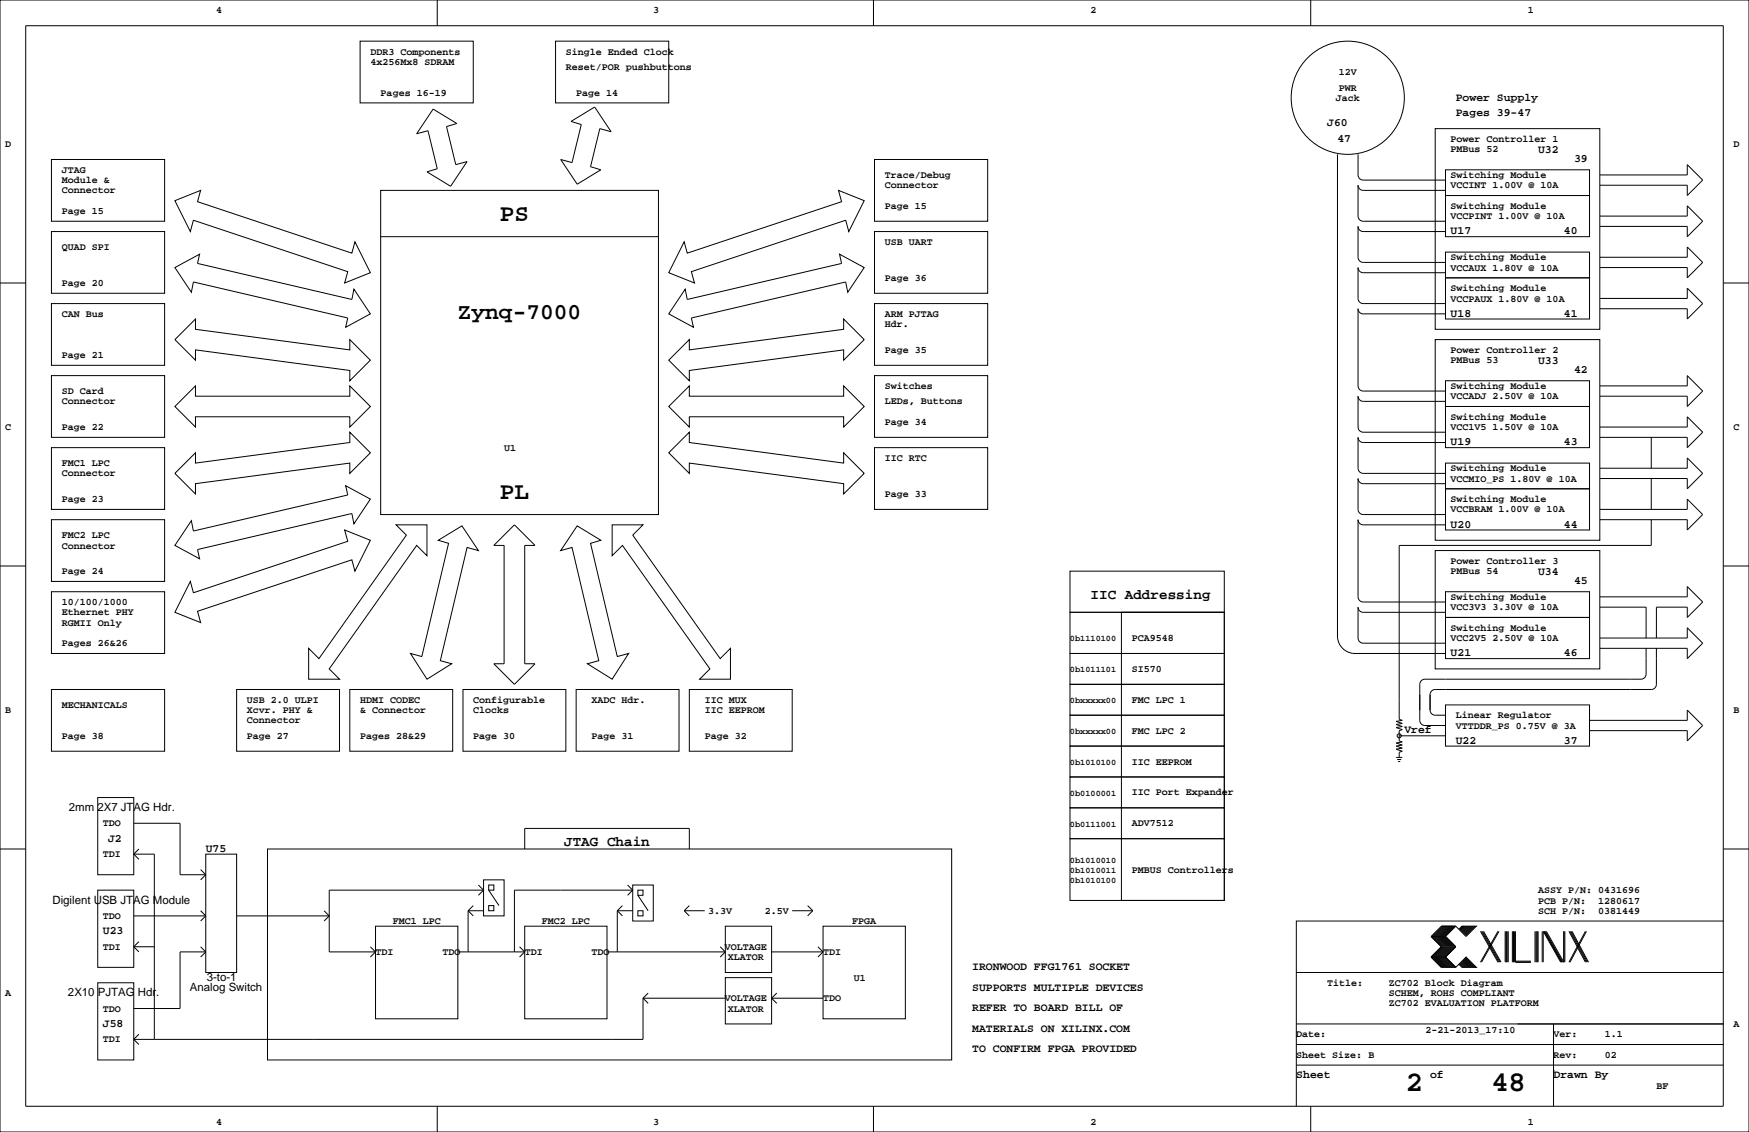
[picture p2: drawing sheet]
<svg xmlns="http://www.w3.org/2000/svg" width="432mm" height="279mm" viewBox="0 0 432 279" stroke-linecap="round" stroke-linejoin="round" font-family="sans-serif">
<g fill="none" stroke="#000" stroke-width=".25">
<path d="M0 0h431.8v279.4h-431.8zM6.3 6.4h419.1v266.6h-419.1zM88.9 10.2h27.9v15.2h-27.9zM107.9 0v6.4M137.2 10.2h27.9v15.2h-27.9zM215.6 0v6.4M323.6 0v6.4M12.7 39.4h27.9v15.2h-27.9zM106.9 26.9l5.9 3.6-2.6 .7 2.3 9.4 2.8-.7-4 6.1-5.9-3.6 2.5-.7-2.2-9.4-2.8 .7zM141 30l5.8-3.6 4.1 6.1-2.8-.7-2.3 9.3 2.5 .8-5.8 3.6-4.1-6.1 2.8 .7 2.3-9.4zM215.9 39.4h27.9v15.2h-27.9zM330.2 38.1v119.4"/>
<path d="M335.3 38.1v5.1a1.27 1.27 0 0 0 1.2 1.2h20.4M354.3 31.8h40.7v49.5h-40.7zM12.7 57.2h27.9v15.2h-27.9zM43.2 49.5l6.3-2.5-.7 2.8 38.1 12.7 .7-2.8 3.8 7.6-6.3 2.5 .8-2.7-38.1-12.7-.8 2.8zM94 47h68.6v80h-68.6zM94 58.4h68.6M168.9 59.7l.8 2.8 38.1-12.7-.8-2.8 6.4 2.5-3.9 7.7-.7-2.8-38.1 12.7 .7 2.7-6.3-2.5zM215.9 57.2h27.9v15.2h-27.9zM356.9 41.9h35.5v6.4h-35.5zM356.9 48.3h35.5v10.1h-35.5zM356.9 47h-20.4a1.27 1.27 0 0 1-1.2-1.3v7.6a1.27 1.27 0 0 0 1.2 1.3h20.4M356.9 57.2h-20.4a1.27 1.27 0 0 1-1.2-1.3v7.6a1.27 1.27 0 0 0 1.2 1.3h20.4"/>
<path d="M395 43.2h21.6v-2.6l3.8 3.8-3.8 3.9v-2.6h-21.6M395 53.3h21.6v-2.5l3.8 3.8-3.8 3.8v-2.5h-21.6M0 69.8h6.3M12.7 74.9h27.9v15.3h-27.9zM43.2 66l6.1-3.3-.5 2.3 38.1 8.9 .5-2.5 4 6.1-6.1 3.3 .6-2.3-38.1-8.9-.6 2.5zM169.2 71.4l.5 2.5 38.1-8.9-.5-2.3 6.1 3.3-4.1 6.1-.5-2.5-38.1 8.9 .5 2.3-6.1-3.3zM215.9 74.9h27.9v15.3h-27.9zM356.9 62.2h35.5v6.4h-35.5zM356.9 68.6h35.5v10.1h-35.5zM356.9 77.5h-20.4a1.27 1.27 0 0 1-1.2-1.3v19a1.27 1.27 0 0 0 1.2 1.3h20.4M356.9 67.3h-20.4a1.27 1.27 0 0 1-1.2-1.3v7.7a1.27 1.27 0 0 0 1.2 1.2h20.4M395 63.5h21.6v-2.5l3.8 3.8-3.8 3.8v-2.6h-21.6"/>
<path d="M395 73.7h21.6v-2.6l3.8 3.8-3.8 3.8v-2.5h-21.6M425.4 69.8h6.4M12.7 92.7h27.9v15.2h-27.9zM43.2 83.8l5.1-5.1v2.6l38.1 5.1v-2.6l5 5.1-5 5.1v-2.6l-38.1-5v2.5zM170.2 83.8v2.6l38.1-5.1v-2.6l5.1 5.1-5.1 5.1v-2.5l-38.1 5v2.6l-5.1-5.1zM215.9 92.7h27.9v15.2h-27.9zM354.3 83.8h40.7v49.5h-40.7zM356.9 94h35.5v6.3h-35.5zM356.9 99.1h-20.4a1.27 1.27 0 0 1-1.2-1.3v7.6a1.27 1.27 0 0 0 1.2 1.3h20.4M395 95.2h21.6v-2.5l3.8 3.8-3.8 3.8v-2.5h-21.6M12.7 110.5h27.9v15.2h-27.9zM43.2 100.3l5.1-5.1v2.6h38.1v-2.6l5 5.1-5 5.1v-2.5h-38.1v2.5z"/>
<path d="M48.3 111.8v2.5l38.1-5.1v-2.5l5 5.1-5 5v-2.5l-38.1 5.1v2.5l-5.1-5.1zM165.1 111.8l5.1-5.1v2.5l38.1 5.1v-2.5l5.1 5-5.1 5.1v-2.5l-38.1-5.1v2.5zM165.1 100.3l5.1-5.1v2.6h38.1v-2.6l5.1 5.1-5.1 5.1v-2.5h-38.1v2.5zM215.9 110.5h27.9v15.2h-27.9zM226.1 114.3h.1M356.9 100.3h35.5v10.2h-35.5zM356.9 114.3h35.5v6.4h-35.5zM356.9 119.4h-20.4a1.27 1.27 0 0 1-1.2-1.3v7.6a1.27 1.27 0 0 0 1.2 1.3h20.4M356.9 109.2h-20.4a1.27 1.27 0 0 1-1.2-1.3v7.7a1.27 1.27 0 0 0 1.2 1.2h20.4M395 105.4h21.6v-2.5l3.8 3.8-3.8 3.8v-2.6h-21.6M395 115.6h21.6v-2.6l3.8 3.8-3.8 3.9v-2.6h-21.6M407.7 107.9v7.7"/>
<path d="M407.7 118.1v7.6M0 139.7h6.3M12.7 128.3h27.9v15.2h-27.9zM47.2 128.5l.6 2.6 38.1-8.9-.6-2.3 6.1 3.3-4 6.1-.5-2.6-38.1 8.9 .5 2.3-6.1-3.3zM97.8 129.5h7.6v7.7l-2.5-2.6-21.6 30.5 2.5 2.5h-7.6v-7.6l2.5 2.6 21.6-30.5zM108.2 133.3l5.8-3.5 4.1 6.1-2.8-.8-6.6 28 2.8 .7-6.1 3.8-4.1-6.3 2.8 .8 6.6-28zM127 129.5l5.1 5.1h-2.6v29.2h2.6l-5.1 5.1-5.1-5.1h2.6v-29.2h-2.6zM142.5 129.8l5.8 3.5-2.5 .8 6.6 28 2.8-.8-4.1 6.3-6.1-3.8 2.8-.7-6.6-28-2.8 .8zM151.1 129.5h7.6l-2.5 2.6 21.6 30.5 2.5-2.6v7.6h-7.6l2.6-2.5-21.6-30.5-2.6 2.6zM354.3 135.9h40.7v29.2h-40.7zM356.9 120.7h35.5v10.1h-35.5zM356.9 129.5h-20.4a1.27 1.27 0 0 1-1.2-1.2v19a1.27 1.27 0 0 0 1.2 1.3h20.4"/>
<path d="M395 125.7h21.6v-2.5l3.8 3.8-3.8 3.8v-2.5h-21.6M407.7 128.3v6.3h-62.3v42.9l.8 .3-1.5 .3 1.5 .5-1.5 .2 1.5 .5-1.5 .3 1.5 .5-.8 .2v2.6l.8 .2-1.5 .3 1.5 .5-1.5 .2 1.5 .6-1.5 .2 1.5 .5-.8 .3v1.2M425.4 139.7h6.4M12.7 146h27.9v15.3h-27.9zM47 143.5l.8 2.8 38.1-12.7-.8-2.8 6.3 2.5-3.8 7.7-.7-2.8-38.1 12.7 .7 2.8-6.3-2.6zM264.2 141h38.1v10.1h-38.1zM264.2 151.1h38.1v10.2h-38.1zM276.9 151.1h25.4v71.1h-25.4zM330.2 157.5a4.3 4.3 0 0 0 3.8 3.8M356.9 146h35.5v6.4h-35.5zM356.9 152.4h35.5v10.2h-35.5zM356.9 151.1h-20.4a1.27 1.27 0 0 1-1.2-1.2v7.6a1.27 1.27 0 0 0 1.2 1.3h20.4"/>
<path d="M395 149.9h11.4v7.6M395 147.3h21.6v-2.5l3.8 3.8-3.8 3.8v-2.5h-7.7v7.6M395 157.5h21.6v-2.6l3.8 3.9-3.8 3.8v-2.6h-21.6M12.7 170.2h27.9v15.2h-27.9zM58.4 170.2h25.4v15.2h-25.4zM86.4 170.2h25.4v15.2h-25.4zM114.3 170.2h25.4v15.2h-25.4zM142.2 170.2h25.4v15.2h-25.4zM170.2 170.2h25.4v15.2h-25.4zM264.2 161.3h38.1v7.6h-38.1zM264.2 168.9h38.1v7.6h-38.1zM264.2 176.5h38.1v7.6h-38.1z"/>
<path d="M334 161.3h22.9M356.9 174h35.5v10.1h-35.5zM392.4 177.8h24.2v-2.5l3.8 3.8-3.8 3.8v-2.6h-24.2M406.4 160v6.4a1.27 1.27 0 0 1-1.3 1.2h-53.3a1.27 1.27 0 0 0-1.3 1.3v8.9a1.27 1.27 0 0 0 1.3 1.3h5.1M408.9 160v8.9a1.27 1.27 0 0 1-1.2 1.3h-53.4a1.27 1.27 0 0 0-1.2 1.2v3.9a1.27 1.27 0 0 0 1.2 1.2h2.6M24.1 196.8h8.9v19.1h-8.9zM264.2 191.8h38.1v7.6h-38.1zM264.2 184.1h38.1v7.7h-38.1zM264.2 199.4h38.1v7.6h-38.1zM344.7 186.9h1.5M344.9 187.5h1M345.2 188h.5"/>
<path d="M345.4 181.6h11.5M0 209.5h6.3M24.1 219.7h8.9v19.1h-8.9zM33 210.8h5.1v45.7M33 210.8l1.3 1.3M33 203.2h11.4v12.7h6.4M34.3 209.5l-1.3 1.3M49.5 214.6l1.3 1.3M50.8 210.8h7.6v29.2h-7.6zM50.8 215.9l-1.3 1.3M66 209.5h168.9v52.1h-168.9zM118.1 218.4l1.3 1.3"/>
<path d="M119.4 217.2h5.1v8.9h-5.1zM119.4 219.7h-38.1v15.2h11.4M119.4 219.7l-1.3 1.3M120.6 218.4h1.3v1.3h-1.3zM120.6 219.7l2.6 3.8M129.5 209.5v-5h40.7v5M154.9 218.4l1.3 1.3M156.2 218.4h5.1v8.9h-5.1zM156.2 219.7h-29.2v15.2M156.2 219.7l-1.3 1.3M157.5 219.7h1.2v1.3h-1.2zM264.2 207h38.1v15.2h-38.1z"/>
<path d="M425.4 209.5h6.4M33 226.1h17.8M33 233.7l1.3 1.2M33 233.7h5.1M34.3 232.4l-1.3 1.3M49.5 233.7l1.3 1.2M49.5 224.8l1.3 1.3M50.8 234.9l-1.3 1.3M50.8 226.1l-1.3 1.2M50.8 234.9h-6.4v14h-11.4M58.4 226.1h22.9M80 224.8l1.3 1.3"/>
<path d="M81.3 226.1l-1.3 1.2M91.4 233.7l1.3 1.2M92.7 228.6h20.3v22.9h-20.3zM92.7 234.9l-1.3 1.3M113 234.9h16.5M115.6 224.8h3.8M115.6 224.8v10.1M115.6 224.8l1.2 1.3M116.8 223.5l-1.2 1.3M120.6 223.5h1.3v1.3h-1.3zM128.3 233.7l1.2 1.2M129.5 228.6h20.4v22.9h-20.4z"/>
<path d="M129.5 234.9l-1.2 1.3M149.9 234.9h29.2M152.4 224.8l1.3 1.3M152.4 224.8h3.8M152.4 224.8v10.1M153.7 223.5l-1.3 1.3M157.5 224.8h1.2v1.3h-1.2zM157.5 221l2.5 3.8M168.9 224.8l1.3 1.3M168.9 224.8h5.1M170.2 223.5l-1.3 1.3M177.8 233.7l1.3 1.2"/>
<path d="M179.1 228.6h11.4v11.4h-11.4zM179.1 234.9l-1.3 1.3M190.5 234.9h12.7M195.6 224.8h5.1M199.4 223.5l1.3 1.3M200.7 224.8l-1.3 1.3M201.9 233.7l1.3 1.2M203.2 228.6h20.3v22.9h-20.3zM203.2 234.9l-1.3 1.3M353.3 236.2l2.6 2.6h3.5M353.3 231.1l2.6 2.6-2.6 2.5M353.3 236.2h3.6"/>
<path d="M353.3 231.1h3.6M356.1 228.6l-2.5 2.5 2.5 2.6-2.5 2.5 2.5 2.6M356.4 228.6l-2.6 2.5 2.6 2.6-2.6 2.5 2.6 2.6M356.6 228.6l-2.5 2.5 2.5 2.6-2.5 2.5 2.5 2.6M356.9 228.6l-2.6 2.5 2.6 2.6-2.6 2.5 2.6 2.6M356.9 231.1l2.5 2.6-2.5 2.5M356.9 236.2l2.5 2.6M357.1 228.6l-2.5 2.5 2.5 2.6-2.5 2.5 2.5 2.6M357.4 228.6l-2.6 2.5 2.6 2.6-2.6 2.5 2.6 2.6M357.6 228.6l-2.5 2.5 2.5 2.6-2.5 2.5 2.5 2.6M357.9 228.6l-2.6 2.5 2.6 2.6-2.6 2.5 2.6 2.6M358.1 228.6l-2.5 2.5 2.5 2.6-2.5 2.5 2.5 2.6"/>
<path d="M358.4 228.6l-2.5 2.5 2.5 2.6-2.5 2.5 2.5 2.6M358.6 228.6l-2.5 2.5 2.5 2.6-2.5 2.5 2.5 2.6M358.9 228.6l-2.5 2.5 2.5 2.6-2.5 2.5 2.5 2.6M359.2 228.6l-2.6 2.5 2.6 2.6-2.6 2.5 2.6 2.6M359.4 228.6l2.5 2.5 2.6-2.5h-3.6l-.7 .8M359.4 228.6h-3.5l-2.6 2.5M359.4 228.6l-2.5 2.5M360.2 238l.7 .8h3.6l-2.6-2.6-2.5 2.6M360.4 237.7l1 1.1M360.4 238l.8 .8M360.7 237.5l1.2 1.3M360.7 237.7l1 1.1"/>
<path d="M360.9 237.2l1.6 1.6M360.9 237.5l1.3 1.3M361.2 237l1.8 1.8M361.2 237.2l1.5 1.6M361.2 228.6l-.8 .8M361.4 236.7l2.1 2.1M361.4 237l1.8 1.8M361.4 228.6l-1 1M361.7 236.5l2.3 2.3M361.7 236.7l2 2.1M361.7 228.6l-1 1M361.9 236.5l2.3 2.3"/>
<path d="M361.9 228.6l-1.2 1.3M362.2 228.6l-1.3 1.3M362.5 228.6l-1.6 1.5M362.7 228.6l-1.5 1.5M363 228.6l-1.8 1.8M363.2 228.6l-1.8 1.8M363.5 228.6l-2.1 2M363.7 228.6l-2 2M364 228.6l-2.3 2.3M364.2 228.6l-2.3 2.3M365.5 229.9l4.3 7.6M365.8 229.9l4.3 7.6"/>
<path d="M366 229.9l4.3 7.6M366.3 229.9l4.3 7.6M369.8 229.9l-4.3 7.6M370.1 229.9l-4.3 7.6M371.6 229.9v7.6M371.9 229.9v7.6M372.1 229.9v7.6M372.4 229.9v7.6M373.4 229.9v7.6M373.6 229.9v7.6M373.9 229.9v7.6M374.1 229.9v7.6h3.9"/>
<path d="M374.1 237.2h3.9M379 229.9v7.6M379.2 229.9v7.6M379.5 229.9v7.6M379.7 229.9v7.6M380.7 229.9v7.6M381 237.5v-7.6l4.3 7.6M381.3 229.9l4.3 7.6M381.5 229.9l4.3 7.6M381.8 229.9l4.3 7.6v-7.6M386.3 229.9v7.6M387.3 229.9l4.1 7.6"/>
<path d="M387.6 229.9l4.1 7.6M387.9 229.9l4 7.6M388.1 229.9l4.1 7.6M391.4 229.9l-4.1 7.6M391.7 229.9l-4.1 7.6M425.4 227.3h-105.4v35.6M24.1 242.6h8.9v19h-8.9zM33 256.5l1.3 1.3M34.3 255.3l-1.3 1.2M158.7 246.4l1.3 1.2M158.7 246.4v10.1h-125.7M158.7 246.4h20.4"/>
<path d="M160 245.1l-1.3 1.3M179.1 241.3h11.4v11.4h-11.4zM190.5 246.4l1.3 1.2M190.5 246.4h12.7M191.8 245.1l-1.3 1.3M320 257.8h105.4M320 252.7h105.4M320 240h105.4M383.5 252.7v20.3M107.9 273v6.4M215.6 273v6.4M320 262.9v10.1"/>
<path d="M320 262.9h105.4M323.6 273v6.4M383.5 264.2h.1"/>
<circle cx="332.7" cy="24.1" r="14"/>
<circle cx="345.4" cy="181.6" r=".51"/>
</g>
<g font-size="7.1">
<text x="347" y="269.3">2</text>
<text x="368.2" y="269.3">48</text>
</g>
<g font-size="6">
<text x="123.4" y="54.7">PS</text>
<text x="123.4" y="123.2">PL</text>
</g>
<text font-size="5.6" x="113" y="78.9">Zynq-7000</text>
<g font-size="3.5">
<text x="269.2" y="147.9">IIC Addressing</text>
<text x="139.3" y="208.8">JTAG Chain</text>
</g>
<g font-size="2.8">
<text x="359.4" y="24.8">Power Supply</text>
<text x="359.4" y="28.6">Pages 39-47</text>
<text x="327.7" y="31.2">J60</text>
<text x="330.2" y="35">47</text>
<text x="379.7" y="37.8">U32</text>
<text x="388.6" y="40.1">39</text>
<text x="358.1" y="57.8">U17</text>
<text x="386.1" y="57.8">40</text>
<text x="358.1" y="78.2">U18</text>
<text x="386.1" y="78.2">41</text>
<text x="379.7" y="89.8">U33</text>
<text x="388.6" y="92.1">42</text>
<text x="358.1" y="109.9">U19</text>
<text x="386.1" y="109.9">43</text>
<text x="358.1" y="130.2">U20</text>
<text x="386.1" y="130.2">44</text>
<text x="379.7" y="141.9">U34</text>
<text x="388.6" y="144.2">45</text>
<text x="358.1" y="162">U21</text>
<text x="386.1" y="162">46</text>
<text x="346.7" y="181">Vref</text>
<text x="359.4" y="183.6">U22</text>
<text x="386.1" y="183.6">37</text>
<text x="17" y="200.1">2mm 2X7 JTAG Hdr.</text>
<text x="26.7" y="207.7">J2</text>
<text x="50.8" y="210.2">U75</text>
<text x="13" y="223">Digilent USB JTAG Module</text>
<text x="25.4" y="230.6">U23</text>
<text x="240" y="239.5">IRONWOOD FFG1761 SOCKET</text>
<text x="16.8" y="245.9">2X10 PJTAG Hdr.</text>
<text x="46.9" y="244.6">Analog Switch</text>
<text x="51" y="242.1">3-to-1</text>
<text x="240" y="244.5">SUPPORTS MULTIPLE DEVICES</text>
<text x="240" y="249.6">REFER TO BOARD BILL OF</text>
<text x="25.4" y="253.4">J58</text>
<text x="240" y="254.7">MATERIALS ON XILINX.COM</text>
<text x="240" y="259.8">TO CONFIRM FPGA PROVIDED</text>
<text x="320" y="266.1">Sheet</text>
<text x="353.1" y="266.1">of</text>
<text x="383.5" y="266.1">Drawn By</text>
</g>
<g font-size="2.5">
<text x="53.3" y="3.3">4</text>
<text x="161.3" y="3.3">3</text>
<text x="269.2" y="3.3">2</text>
<text x="377.2" y="3.3">1</text>
<text x="91.4" y="13.5">DDR3 Components</text>
<text x="91.4" y="16">4x256Mx8 SDRAM</text>
<text x="139.7" y="13.5">Single Ended Clock</text>
<text x="139.7" y="17.3">Reset/POR pushbuttons</text>
<text x="94" y="23.6">Pages 16-19</text>
<text x="142.2" y="23.6">Page 14</text>
<text x="330.5" y="22.4">PWR</text>
<text x="330.5" y="18.5">12V</text>
<text x="329.8" y="24.9">Jack</text>
<text x="358.1" y="35.1">Power Controller 1</text>
<text x="1.3" y="36.3">D</text>
<text x="358.1" y="37.6">PMBus 52</text>
<text x="428" y="36.3">D</text>
<text x="15.2" y="47.8">Connector</text>
<text x="15.2" y="45.2">Module &amp;</text>
<text x="15.2" y="42.7">JTAG</text>
<text x="218.4" y="46.5">Connector</text>
<text x="218.4" y="43.9">Trace/Debug</text>
<text x="358.1" y="43.9">Switching Module</text>
<text x="358.1" y="46.5">VCCINT 1.00V @ 10A</text>
<text x="15.2" y="52.8">Page 15</text>
<text x="218.4" y="51.6">Page 15</text>
<text x="358.1" y="51.6">Switching Module</text>
<text x="358.1" y="54.1">VCCPINT 1.00V @ 10A</text>
<text x="15.2" y="61.7">QUAD SPI</text>
<text x="218.4" y="60.5">USB UART</text>
<text x="358.1" y="64.3">Switching Module</text>
<text x="15.2" y="70.6">Page 20</text>
<text x="218.4" y="69.3">Page 36</text>
<text x="358.1" y="71.9">Switching Module</text>
<text x="358.1" y="66.8">VCCAUX 1.80V @ 10A</text>
<text x="358.1" y="74.4">VCCPAUX 1.80V @ 10A</text>
<text x="15.2" y="78.2">CAN Bus</text>
<text x="218.4" y="78.2">ARM PJTAG</text>
<text x="218.4" y="80.8">Hdr.</text>
<text x="15.2" y="88.4">Page 21</text>
<text x="218.4" y="87.1">Page 35</text>
<text x="358.1" y="87.1">Power Controller 2</text>
<text x="358.1" y="89.7">PMBus 53</text>
<text x="15.2" y="99.8">Connector</text>
<text x="15.2" y="97.3">SD Card</text>
<text x="218.4" y="99.8">LEDs, Buttons</text>
<text x="218.4" y="96">Switches</text>
<text x="358.1" y="96">Switching Module</text>
<text x="358.1" y="98.6">VCCADJ 2.50V @ 10A</text>
<text x="1.3" y="106.2">C</text>
<text x="15.2" y="106.2">Page 22</text>
<text x="218.4" y="104.9">Page 34</text>
<text x="358.1" y="103.6">Switching Module</text>
<text x="358.1" y="106.2">VCC1V5 1.50V @ 10A</text>
<text x="428" y="106.2">C</text>
<text x="124.5" y="111.3">U1</text>
<text x="218.4" y="113.8">IIC RTC</text>
<text x="15.2" y="115.1">FMC1 LPC</text>
<text x="15.2" y="117.6">Connector</text>
<text x="358.1" y="116.3">Switching Module</text>
<text x="358.1" y="118.9">VCCMIO_PS 1.80V @ 10A</text>
<text x="15.2" y="124">Page 23</text>
<text x="218.4" y="122.7">Page 33</text>
<text x="358.1" y="124">Switching Module</text>
<text x="358.1" y="126.5">VCCBRAM 1.00V @ 10A</text>
<text x="15.2" y="135.4">Connector</text>
<text x="15.2" y="132.8">FMC2 LPC</text>
<text x="15.2" y="141.7">Page 24</text>
<text x="358.1" y="139.2">Power Controller 3</text>
<text x="358.1" y="141.7">PMBus 54</text>
<text x="15.2" y="149.4">10/100/1000</text>
<text x="358.1" y="148.1">Switching Module</text>
<text x="15.2" y="151.9">Ethernet PHY</text>
<text x="15.2" y="154.4">RGMII Only</text>
<text x="358.1" y="155.7">Switching Module</text>
<text x="358.1" y="150.6">VCC3V3 3.30V @ 10A</text>
<text x="15.2" y="159.5">Pages 26&amp;26</text>
<text x="279.4" y="158.2">PCA9548</text>
<text x="358.1" y="158.2">VCC2V5 2.50V @ 10A</text>
<text x="279.4" y="165.9">SI570</text>
<text x="61" y="173.5">USB 2.0 ULPI</text>
<text x="88.9" y="173.5">HDMI CODEC</text>
<text x="116.8" y="173.5">Configurable</text>
<text x="146" y="173.5">XADC Hdr.</text>
<text x="174" y="173.5">IIC MUX</text>
<text x="279.4" y="173.5">FMC LPC 1</text>
<text x="1.3" y="176">B</text>
<text x="15.2" y="174.8">MECHANICALS</text>
<text x="61" y="176">Xcvr. PHY &amp;</text>
<text x="61" y="178.6">Connector</text>
<text x="88.9" y="176">&amp; Connector</text>
<text x="116.8" y="176">Clocks</text>
<text x="174" y="176">IIC EEPROM</text>
<text x="359.4" y="177.3">Linear Regulator</text>
<text x="359.4" y="179.8">VTTDDR_PS 0.75V @ 3A</text>
<text x="428" y="176">B</text>
<text x="15.2" y="182.4">Page 38</text>
<text x="61" y="182.4">Page 27</text>
<text x="88.9" y="182.4">Pages 28&amp;29</text>
<text x="116.8" y="182.4">Page 30</text>
<text x="146" y="182.4">Page 31</text>
<text x="174" y="182.4">Page 32</text>
<text x="279.4" y="181.1">FMC LPC 2</text>
<text x="279.4" y="188.7">IIC EEPROM</text>
<text x="279.4" y="196.3">IIC Port Expander</text>
<text x="25.4" y="204">TDO</text>
<text x="279.4" y="204">ADV7512</text>
<text x="25.4" y="211.6">TDI</text>
<text x="279.4" y="215.4">PMBUS Controllers</text>
<text x="379.7" y="220.5">ASSY P/N: 0431696</text>
<text x="25.4" y="226.8">TDO</text>
<text x="174.8" y="225.6">3.3V</text>
<text x="188.8" y="225.6">2.5V</text>
<text x="379.7" y="225.6">SCH P/N:</text>
<text x="379.7" y="223">PCB P/N:</text>
<text x="394.5" y="225.6">0381449</text>
<text x="394.5" y="223">1280617</text>
<text x="96.9" y="228.1">FMC1 LPC</text>
<text x="133.8" y="228.1">FMC2 LPC</text>
<text x="210.4" y="228.1">FPGA</text>
<text x="25.4" y="234.4">TDI</text>
<text x="92.7" y="235.7">TDI</text>
<text x="109.2" y="235.7">TDO</text>
<text x="129.5" y="235.7">TDI</text>
<text x="146" y="235.7">TDO</text>
<text x="179" y="234.4">VOLTAGE</text>
<text x="179.7" y="237">XLATOR</text>
<text x="203.2" y="235.7">TDI</text>
<text x="1.3" y="245.9">A</text>
<text x="210.8" y="242.1">U1</text>
<text x="327.7" y="243.3">Title:</text>
<text x="342.9" y="245.9">SCHEM, ROHS COMPLIANT</text>
<text x="342.9" y="243.3">ZC702 Block Diagram</text>
<text x="25.4" y="249.7">TDO</text>
<text x="179" y="247.1">VOLTAGE</text>
<text x="179.7" y="249.7">XLATOR</text>
<text x="203.2" y="247.1">TDO</text>
<text x="342.9" y="248.4">ZC702 EVALUATION PLATFORM</text>
<text x="25.4" y="257.3">TDI</text>
<text x="320" y="256">Date:</text>
<text x="351.9" y="255">2-21-2013_17:10</text>
<text x="383.5" y="256">Ver:</text>
<text x="396.2" y="256">1.1</text>
<text x="428" y="253.5">A</text>
<text x="320" y="261.1">Sheet Size: B</text>
<text x="383.5" y="261.1">Rev:</text>
<text x="396.2" y="261.1">02</text>
<text x="408.9" y="268.7">BF</text>
<text x="53.3" y="277.6">4</text>
<text x="161.3" y="277.6">3</text>
<text x="269.2" y="277.6">2</text>
<text x="377.2" y="277.6">1</text>
</g>
<g font-size="2.1">
<text x="264.2" y="158.3">0b1110100</text>
<text x="264.2" y="165.9">0b1011101</text>
<text x="264.2" y="173.6">0bxxxxx00</text>
<text x="264.2" y="181.2">0bxxxxx00</text>
<text x="264.2" y="188.8">0b1010100</text>
<text x="264.2" y="196.4">0b0100001</text>
<text x="264.2" y="204">0b0111001</text>
<text x="264.2" y="212.9">0b1010010</text>
<text x="264.2" y="215.5">0b1010011</text>
<text x="264.2" y="218">0b1010100</text>
</g>
</svg>
